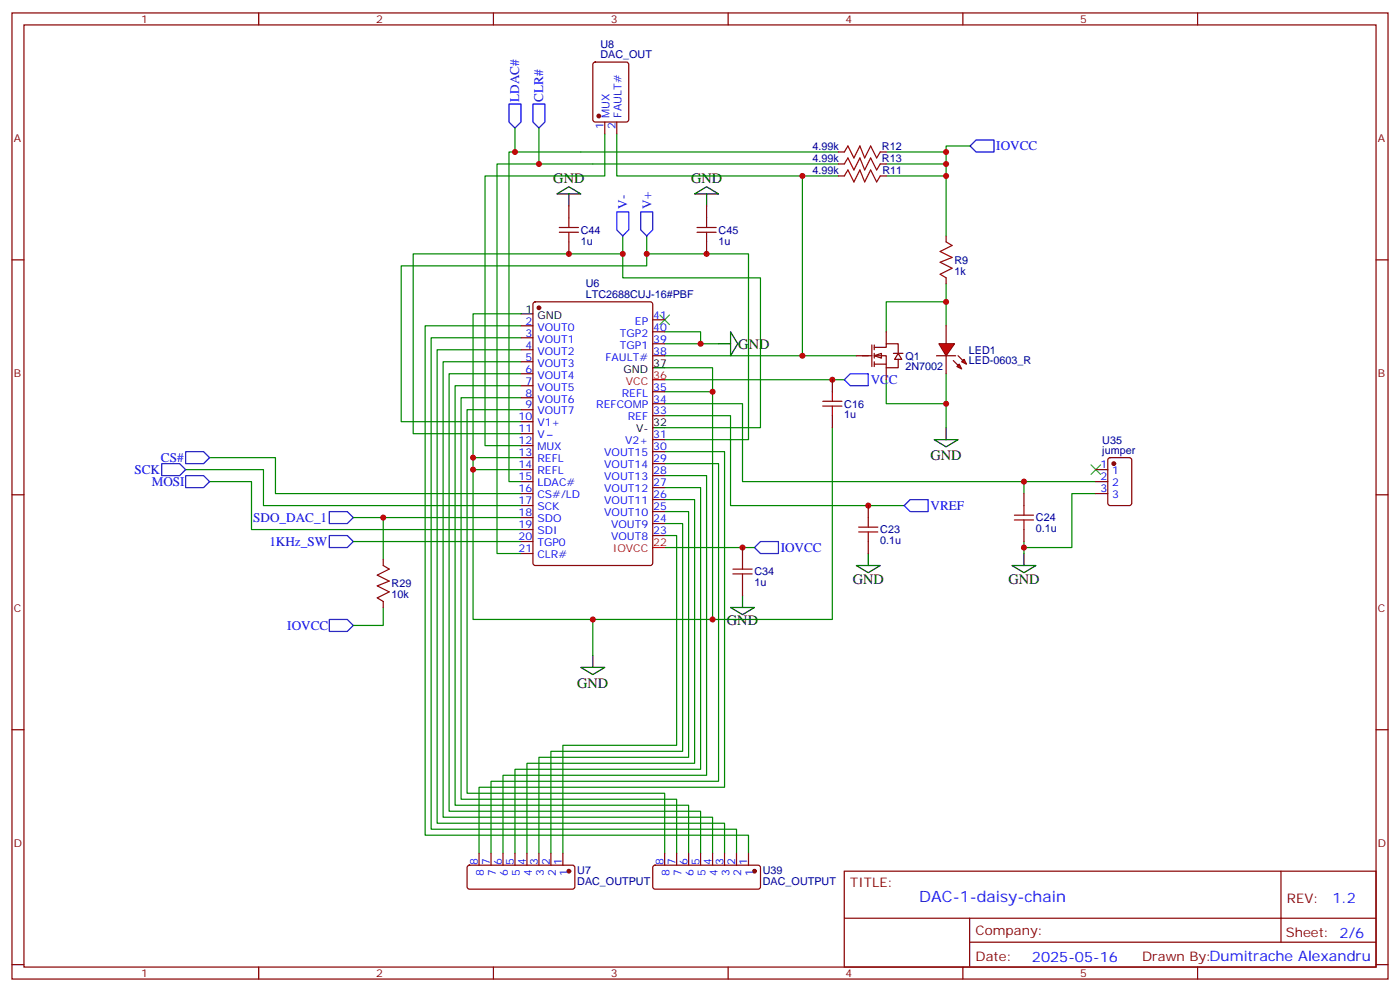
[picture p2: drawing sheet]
<svg xmlns="http://www.w3.org/2000/svg" width="412mm" height="292mm" viewBox="0 0 412 292" stroke-linecap="round" stroke-linejoin="round" font-family="sans-serif">
<g fill="none" stroke="#870000" stroke-width=".35">
<path d="M3.5 3.8h405.4v284.3h-405.4zM7.1 7.3h398.2v277.3h-398.2zM76.2 3.8v3.5M145.3 3.8v3.5M214.5 3.8v3.5M283.6 3.8v3.5M352.8 3.8v3.5M3.5 76.5h3.6M405.3 76.5h3.6M3.5 145.6h3.6M405.3 145.6h3.6M3.5 214.8h3.6"/>
<path d="M405.3 214.8h3.6M248.7 256.4h156.6v28.2h-156.6zM377.3 256.4v20.9M248.7 270.2h156.5M285.6 277.3h119.6M285.6 270.2v14.2M3.5 283.9h3.6M76.2 284.6v3.5M145.3 284.6v3.5M214.5 284.6v3.5M283.6 284.6v3.5M352.8 284.6v3.5"/>
<path d="M405.3 283.9h3.6"/>
</g>
<g fill="none" stroke="#000" stroke-width=".35">
<path d="M164 57.1l3.6-2.1 3.5 2.1zM167.6 57.1v3.5M204.6 57.1l3.5-2.1 3.6 2.1zM208.1 57.1v3.5M215.2 97.6l2.1 3.6-2.1 3.5zM211.7 101.2h3.5M275.2 129.4h7l-3.5 2.1zM278.7 125.9v3.5M215.2 178.8h7l-3.5 2.1zM218.7 175.3v3.5M252.2 166.4h7.1l-3.5 2.2zM255.8 162.9v3.5"/>
<path d="M298.1 166.4h7.1l-3.6 2.2zM301.6 162.9v3.5M171.1 196.4h7.1l-3.6 2.1zM174.6 192.9v3.5"/>
</g>
<g fill="none" stroke="#008700" stroke-width=".35">
<path d="M151.7 37.7v7M158.7 37.7v10.6M178.2 39.4v12.4h-35.3v79.4h10.6M181.7 39.4v12.4h54.7v52.9M236.4 51.8h10.5M246.9 48.3h-100.5v114.6h7.1M246.9 44.7h-97v97h3.6M261.1 48.3h17.6M261.1 44.7h17.6M278.7 51.8v17.6M285.8 43h-7.1v8.8h-17.6M183.4 74.7v7.1h40.6v44.1h-28.2"/>
<path d="M183.4 69.4v5.3h-61.7v52.9h31.8M190.5 74.7v3.5h-72.3v45.9h35.3M190.5 69.4v5.3h30v54.7h-24.7M153.5 92.4h-14.2v42.3M153.5 99.4h-26.5v144.7h90v7M153.5 95.9h-28.3v149.9h95.3v5.3M195.8 97.6h10.6v3.6h5.3M278.7 83.5v5.3h-17.6v8.8M278.7 88.8v7.1M153.5 117.1h-17.7v118.1h63.5v15.9M153.5 113.5h-19.4v123.5h68.7v14.1M153.5 110h-21.2v128.8h74.1v12.3"/>
<path d="M153.5 106.5h-23v134h79.4v10.6M153.5 102.9h-24.7v139.4h84.6v8.8M195.8 115.3h14.1v67h-35.3M195.8 108.2h14.1v7.1M195.8 118.8h22.9v22.9h82.9v3.6M195.8 111.8h52.9M195.8 104.7h56.4M195.8 101.2h10.6M261.1 111.8v7h17.6v7.1M278.7 110v8.8M54.7 138.2h22.9v10.6h75.9M61.7 134.7h19.4v10.6h72.4"/>
<path d="M139.3 138.2h14.2M153.5 134.7h-14.2v47.6h35.3v10.6M153.5 120.6h-15.9v112.9h58.2v17.6M195.8 140h12.3v88.2h-59.9v22.9M195.8 136.5h15.9v93.4h-67.1v21.2M195.8 132.9h17.6v98.8h-72.3v19.4M195.8 122.3h19.4v26.5h51.1M245.2 125.9v56.4h-35.3M61.7 141.7h12.4v14.2h79.4M104.1 159.4h49.4M104.1 152.3h49.4M112.9 152.3v12.4"/>
<path d="M195.8 157.6h3.5v61.8h-33.5v31.7M195.8 154.1h5.3v67h-38.8v30M195.8 150.6h7v72.3h-44.1v28.2M195.8 147h8.8v77.6h-49.4v26.5M195.8 143.5h10.6v82.9h-54.7v24.7M301.6 159.4v3.5M301.6 141.7h21.2M322.8 145.3h-7.1v15.8h-14.1M112.9 178.8v5.3h-8.8M195.8 161.1h26.4"/>
</g>
<g fill="none" stroke="#00f" stroke-width=".35">
<path d="M149.9 30.6h3.6v5.3l-1.8 1.8-1.8-1.8zM157 30.6h3.5v5.3l-1.8 1.8-1.7-1.8zM285.8 43l1.7-1.8h5.3v3.5h-5.3zM181.7 62.4h3.5v5.3l-1.8 1.7-1.7-1.7zM188.7 62.4h3.6v5.3l-1.8 1.7-1.8-1.7zM248.7 111.8l1.8-1.8h5.3v3.5h-5.3zM47.6 136.5h5.3l1.8 1.7-1.8 1.8h-5.3zM54.7 132.9h5.3l1.7 1.8-1.7 1.8h-5.3zM54.7 140h5.3l1.7 1.7-1.7 1.8h-5.3zM97 157.6h5.3l1.8 1.8-1.8 1.7h-5.3zM97 150.6h5.3l1.8 1.7-1.8 1.8h-5.3zM266.3 148.8l1.8-1.8h5.3v3.6h-5.3z"/>
<path d="M222.2 161.1l1.8-1.7h5.3v3.5h-5.3zM97 182.3h5.3l1.8 1.8-1.8 1.7h-5.3z"/>
</g>
<path d="M194.4 92.7l2.8 2.8M197.2 92.7l-2.8 2.8M321.4 136.8l2.8 2.8M324.2 136.8l-2.8 2.8" fill="none" stroke="#3c3" stroke-width=".35"/>
<g fill="#c00">
<circle cx="139.3" cy="138.2" r=".88"/>
<circle cx="174.6" cy="182.3" r=".88"/>
<circle cx="209.9" cy="115.3" r=".88"/>
<circle cx="139.3" cy="134.7" r=".88"/>
<circle cx="278.7" cy="88.8" r=".88"/>
<circle cx="278.7" cy="118.8" r=".88"/>
<circle cx="236.4" cy="104.7" r=".88"/>
<circle cx="236.4" cy="51.8" r=".88"/>
<circle cx="278.7" cy="51.8" r=".88"/>
<circle cx="278.7" cy="48.3" r=".88"/>
<circle cx="278.7" cy="44.7" r=".88"/>
<circle cx="209.9" cy="182.3" r=".88"/>
<circle cx="245.2" cy="111.8" r=".88"/>
<circle cx="255.8" cy="148.8" r=".88"/>
<circle cx="218.7" cy="161.1" r=".88"/>
<circle cx="183.4" cy="74.7" r=".88"/>
<circle cx="190.5" cy="74.7" r=".88"/>
<circle cx="167.6" cy="74.7" r=".88"/>
<circle cx="208.1" cy="74.7" r=".88"/>
<circle cx="301.6" cy="161.1" r=".88"/>
<circle cx="301.6" cy="141.7" r=".88"/>
<circle cx="151.7" cy="44.7" r=".88"/>
<circle cx="158.8" cy="48.3" r=".88"/>
<circle cx="206.4" cy="101.2" r=".88"/>
<circle cx="112.9" cy="152.3" r=".88"/>
</g>
<g fill="none" stroke="#870000" stroke-width=".35">
<path d="M153.5 99.4h3.5M153.5 95.9h3.5M157.2 89l.5-.2h33.9l.6 .5 .1 76.4-.5 .7h-34.1l-.7-.4v-76.5zM192.3 94.1h3.5M192.3 97.6h3.5M153.5 117.1h3.5M153.5 113.5h3.5M153.5 110h3.5M153.5 106.5h3.5M153.5 102.9h3.5M192.3 101.2h3.5M192.3 104.7h3.5"/>
<path d="M192.3 115.3h3.5M192.3 118.8h3.5M153.5 138.2h3.5M153.5 134.7h3.5M153.5 131.2h3.5M153.5 127.6h3.5M153.5 124.1h3.5M153.5 120.6h3.5M192.3 122.3h3.5M192.3 129.4h3.5M192.3 132.9h3.5M192.3 136.5h3.5"/>
<path d="M192.3 140h3.5M153.5 159.4h3.5M153.5 155.9h3.5M153.5 152.3h3.5M153.5 148.8h3.5M153.5 145.3h3.5M153.5 141.7h3.5M192.3 143.5h3.5M192.3 147h3.5M192.3 150.6h3.5M192.3 154.1h3.5M192.3 157.6h3.5"/>
<path d="M153.5 162.9h3.5"/>
</g>
<path d="M153.5 92.4h3.5M192.3 108.2h3.5M192.3 125.9h3.5" fill="none" stroke="#000" stroke-width=".35"/>
<path d="M192.3 111.8h3.5M192.3 161.1h3.5" fill="none" stroke="#f00" stroke-width=".35"/>
<circle cx="158.7" cy="90.6" r=".53" fill="#870000" stroke="#870000" stroke-width=".35"/>
<g fill="#fff" stroke="#870000" stroke-width=".35">
<path d="M257.5 104.7l2.1-.7v1.4z"/>
<path d="M264.6 104l1 1.8h-2.1z"/>
</g>
<g fill="none" stroke="#870000" stroke-width=".35">
<path d="M278.7 69.4v1.8M261.1 97.6v3.6M278.7 81.8v1.7M252.2 104.7h4.6M256.8 101.5v6.4M257.5 102.2h3.6v-1h3.5v2.8M257.5 104.7h3.6v3.5h3.5v-2.4M257.5 107.2h3.6M257.5 101.5v1.4M257.5 104v1.4M257.5 106.5v1.4M261.1 108.2v3.6"/>
<path d="M263.2 104h2.8"/>
</g>
<path d="M278.7 71.2l1.8 1-3.6 1.8 3.6 1.8-3.6 1.4 3.6 1.8-3.6 1.7 1.8 1.1" fill="none" stroke="#a10000" stroke-width=".35"/>
<g fill="#f00" stroke="#870000" stroke-width=".35">
<path d="M276.6 101.2h4.6l-2.5 3.5z"/>
<path d="M275.9 104.7h5.6z"/>
</g>
<g fill="#870000" stroke="#870000" stroke-width=".35">
<path d="M282.2 104.7l1.4 1.4z"/>
<path d="M280.8 106.1l1.4 1.4z"/>
</g>
<g fill="#f00" stroke="#870000" stroke-width=".35">
<path d="M283.3 106.5l.7-.7 .7 1.4z"/>
<path d="M281.9 107.9l.7-.7 .7 1.4z"/>
</g>
<g fill="none" stroke="#870000" stroke-width=".35">
<path d="M174.9 18.5l.4-.2h9.2l.7 .4v16.5l-.5 .7h-9.4l-.6-.4-.1-16.5zM178.2 35.9v3.5M181.7 35.9v3.5M246.9 51.8h1.8M246.9 44.7h1.8M246.9 48.3h1.8M259.3 51.8h1.8M259.3 44.7h1.8M259.3 48.3h1.8M167.6 60.6v3.5M167.6 71.2v3.5M208.1 60.6v3.5"/>
<path d="M208.1 71.2v3.5M278.7 95.9v5.3M245.2 111.8v3.5M278.7 104.7v5.3M245.2 122.3v3.6M322.8 138.2h3.5M326.6 134.9l.4-.2h5.7l.6 .4 .1 13-.5 .6-5.9 .1-.6-.5-.1-12.9zM255.8 148.8v3.5M255.8 159.4v3.5M301.6 145.3v3.5M301.6 155.9v3.5M322.8 141.7h3.5"/>
<path d="M322.8 145.3h3.5M112.9 164.7v1.7M112.9 177v1.8M218.7 161.1v3.6M218.7 171.7v3.6M137.8 254.8l.5-.2h30.3l.5 .2 .2 .5v5.7l-.2 .5-.5 .2h-30.3l-.5-.2-.2-.5v-5.7zM141.1 251.1v3.5M144.6 251.1v3.5M148.2 251.1v3.5M151.7 251.1v3.5M155.2 251.1v3.5M158.7 251.1v3.5"/>
<path d="M162.3 251.1v3.5M165.8 251.1v3.5M192.5 254.8l.5-.2h30.3l.5 .2 .2 .5v5.7l-.2 .5-.5 .2h-30.3l-.5-.2-.2-.5v-5.7zM195.8 251.1v3.5M199.3 251.1v3.5M202.8 251.1v3.5M206.4 251.1v3.5M209.9 251.1v3.5M213.4 251.1v3.5M217 251.1v3.5M220.5 251.1v3.5"/>
</g>
<g fill="none" stroke="#a10000" stroke-width=".35">
<path d="M248.7 51.8l1.1-1.8 1.7 3.6 1.8-3.6 1.4 3.6 1.8-3.6 1.7 3.6 1.1-1.8M248.7 44.7l1.1-1.7 1.7 3.5 1.8-3.5 1.4 3.5 1.8-3.5 1.7 3.5 1.1-1.8M248.7 48.3l1.1-1.8 1.7 3.5 1.8-3.5 1.4 3.5 1.8-3.5 1.7 3.5 1.1-1.7M164.7 68.4h5.7M164.7 67h5.7M167.6 64.1v2.9M167.6 68.4v2.8M205.3 68.4h5.7M205.3 67h5.7M208.1 64.1v2.9M208.1 68.4v2.8M242.4 119.5h5.6"/>
<path d="M242.4 118.1h5.6M245.2 115.3v2.8M245.2 119.5v2.8M252.9 156.6h5.7M252.9 155.2h5.7M255.8 152.3v2.9M255.8 156.6v2.8M298.8 153h5.6M298.8 151.6h5.6M301.6 148.8v2.8M301.6 153v2.9M112.9 166.4l1.8 1.1-3.6 1.8 3.6 1.7-3.6 1.4 3.6 1.8-3.6 1.8 1.8 1"/>
<path d="M215.9 168.9h5.6M215.9 167.5h5.6M218.7 164.7v2.8M218.7 168.9v2.8"/>
</g>
<g fill="#870000" stroke="#870000" stroke-width=".35">
<circle cx="328.1" cy="136.5" r=".53"/>
<circle cx="176.4" cy="34.1" r=".53"/>
<circle cx="222.2" cy="256.4" r=".53"/>
<circle cx="167.6" cy="256.4" r=".53"/>
</g>
<text font-size="4.6" fill="#00f" x="270.8" y="265.4">DAC-1-daisy-chain</text>
<g font-size="4.2">
<text x="163" y="53.9">GND</text>
<text x="203.6" y="53.9">GND</text>
<text x="217.5" y="102.6">GND</text>
<text x="274.1" y="135.5">GND</text>
<text x="251.2" y="171.7">GND</text>
<text x="297" y="171.7">GND</text>
<text x="214.1" y="184.1">GND</text>
<text x="170" y="202.5">GND</text>
</g>
<g font-size="4.2" fill="#00f">
<text x="392.5" y="265.7">1.2</text>
<text x="304" y="283">2025-05-16</text>
</g>
<g font-size="3.9" fill="#00f">
<text x="153" y="29.9" transform="rotate(-90 153 29.9)">LDAC#</text>
<text x="160" y="29.9" transform="rotate(-90 160 29.9)">CLR#</text>
<text x="293.5" y="44.3">IOVCC</text>
<text x="184.8" y="61.5" transform="rotate(-90 184.8 61.5)">V-</text>
<text x="192" y="61.5" transform="rotate(-90 192 61.5)">V+</text>
<text x="256.5" y="113">VCC</text>
<text x="47.4" y="136">CS#</text>
<text x="39.6" y="139.5">SCK</text>
<text x="44.7" y="143">MOSI</text>
<text x="74.6" y="153.6">SDO_DAC_1</text>
<text x="274.1" y="150.1">VREF</text>
<text x="79.4" y="160.7">1KHz_SW</text>
<text x="230" y="162.4">IOVCC</text>
<text x="84.6" y="185.3">IOVCC</text>
</g>
<g font-size="3.9" fill="#800">
<text x="250.5" y="261">TITLE:</text>
<text x="379.1" y="265.7">REV:</text>
<text x="287.4" y="275.2">Company:</text>
<text x="378.7" y="275.8">Sheet: 2/6</text>
<text x="287.4" y="282.9">Date:</text>
<text x="336.4" y="282.9">Drawn By:Dumitrache Alexandru</text>
</g>
<g font-size="3.2" fill="#800">
<text x="41.6" y="6.8">1</text>
<text x="110.8" y="6.8">2</text>
<text x="179.9" y="6.8">3</text>
<text x="249.1" y="6.8">4</text>
<text x="318.2" y="6.8">5</text>
<text x="4.1" y="41.9">A</text>
<text x="405.9" y="41.9">A</text>
<text x="4.1" y="111.1">B</text>
<text x="405.9" y="111.1">B</text>
<text x="4.1" y="180.2">C</text>
<text x="405.9" y="180.2">C</text>
<text x="4.1" y="249.3">D</text>
<text x="405.9" y="249.3">D</text>
<text x="41.6" y="287.6">1</text>
<text x="110.8" y="287.6">2</text>
<text x="179.9" y="287.6">3</text>
<text x="249.1" y="287.6">4</text>
<text x="318.2" y="287.6">5</text>
</g>
<g font-size="3.2" fill="#000080">
<text x="176.9" y="17.2">DAC_OUT</text>
<text x="176.9" y="14">U8</text>
<text x="239.4" y="47.6">4.99k</text>
<text x="239.4" y="44.1">4.99k</text>
<text x="259.8" y="44.1">R12</text>
<text x="259.8" y="47.6">R13</text>
<text x="239.4" y="51.2">4.99k</text>
<text x="259.9" y="51.2">R11</text>
<text x="171.1" y="68.8">C44</text>
<text x="211.7" y="68.8">C45</text>
<text x="171.1" y="72">1u</text>
<text x="211.7" y="72">1u</text>
<text x="281.2" y="77.6">R9</text>
<text x="281.2" y="80.8">1k</text>
<text x="172.6" y="87.6">LTC2688CUJ-16#PBF</text>
<text x="172.6" y="84.3">U6</text>
<text x="266.7" y="105.9">Q1</text>
<text x="285.4" y="107.2">LED-0603_R</text>
<text x="285.4" y="104.1">LED1</text>
<text x="266.7" y="109">2N7002</text>
<text x="248.7" y="120">C16</text>
<text x="248.7" y="123.2">1u</text>
<text x="324.7" y="130.6">U35</text>
<text x="324.7" y="133.6">jumper</text>
<text x="305.2" y="153.5">C24</text>
<text x="259.3" y="160.2">0.1u</text>
<text x="259.3" y="157">C23</text>
<text x="305.2" y="156.7">0.1u</text>
<text x="115.4" y="172.9">R29</text>
<text x="222.2" y="172.6">1u</text>
<text x="222.2" y="169.4">C34</text>
<text x="115.4" y="176">10k</text>
<text x="170" y="257.2">U7</text>
<text x="224.7" y="257.2">U39</text>
<text x="170" y="260.4">DAC_OUTPUT</text>
<text x="224.7" y="260.4">DAC_OUTPUT</text>
</g>
<g font-size="3.2" fill="#00f">
<text x="179.6" y="34.6" transform="rotate(-90 179.6 34.6)">MUX</text>
<text x="183.1" y="34.6" transform="rotate(-90 183.1 34.6)">FAULT#</text>
<text x="177.8" y="38.1" transform="rotate(-90 177.8 38.1)">1</text>
<text x="181.3" y="38.1" transform="rotate(-90 181.3 38.1)">2</text>
<text x="154.8" y="95.5">2</text>
<text x="187" y="95.5">EP</text>
<text x="192.4" y="93.8">41</text>
<text x="154.8" y="99.1">3</text>
<text x="158.3" y="100.8">VOUT1</text>
<text x="158.3" y="97.3">VOUT0</text>
<text x="182.6" y="99.1">TGP2</text>
<text x="192.4" y="97.3">40</text>
<text x="192.4" y="100.8">39</text>
<text x="154.8" y="106.1">5</text>
<text x="154.8" y="102.6">4</text>
<text x="158.3" y="107.9">VOUT3</text>
<text x="158.3" y="104.4">VOUT2</text>
<text x="178.3" y="106.1">FAULT#</text>
<text x="182.6" y="102.6">TGP1</text>
<text x="192.4" y="104.4">38</text>
<text x="154.8" y="113.2">7</text>
<text x="154.8" y="109.6">6</text>
<text x="158.3" y="111.4">VOUT4</text>
<text x="154.8" y="116.7">8</text>
<text x="158.3" y="118.5">VOUT6</text>
<text x="158.3" y="114.9">VOUT5</text>
<text x="183.2" y="116.7">REFL</text>
<text x="192.4" y="114.9">35</text>
<text x="192.4" y="118.5">34</text>
<text x="152.8" y="123.8">10</text>
<text x="154.8" y="120.2">9</text>
<text x="158.3" y="125.5">V1+</text>
<text x="158.3" y="122">VOUT7</text>
<text x="175.6" y="120.2">REFCOMP</text>
<text x="184.9" y="123.8">REF</text>
<text x="192.4" y="122">33</text>
<text x="152.8" y="130.8">12</text>
<text x="152.8" y="127.3">11</text>
<text x="158.3" y="129">V</text>
<text x="184.2" y="130.8">V2+</text>
<text x="192.4" y="129">31</text>
<text x="152.8" y="137.9">14</text>
<text x="152.8" y="134.3">13</text>
<text x="158.3" y="136.1">REFL</text>
<text x="158.3" y="132.6">MUX</text>
<text x="178" y="134.3">VOUT15</text>
<text x="178" y="137.9">VOUT14</text>
<text x="192.4" y="132.6">30</text>
<text x="192.4" y="136.1">29</text>
<text x="324.1" y="137.9">1</text>
<text x="152.8" y="141.4">15</text>
<text x="158.3" y="143.2">LDAC#</text>
<text x="158.3" y="139.6">REFL</text>
<text x="178" y="141.4">VOUT13</text>
<text x="192.4" y="139.6">28</text>
<text x="192.4" y="143.2">27</text>
<text x="324.1" y="141.4">2</text>
<text x="327.6" y="139.6">1</text>
<text x="327.6" y="143.2">2</text>
<text x="152.8" y="148.4">17</text>
<text x="152.8" y="144.9">16</text>
<text x="158.3" y="146.7">CS#/LD</text>
<text x="178" y="144.9">VOUT12</text>
<text x="178" y="148.4">VOUT11</text>
<text x="192.4" y="146.7">26</text>
<text x="324.1" y="144.9">3</text>
<text x="327.6" y="146.7">3</text>
<text x="152.8" y="155.5">19</text>
<text x="152.8" y="152">18</text>
<text x="158.3" y="153.7">SDO</text>
<text x="158.3" y="150.2">SCK</text>
<text x="178" y="152">VOUT10</text>
<text x="180" y="155.5">VOUT9</text>
<text x="192.4" y="150.2">25</text>
<text x="192.4" y="153.7">24</text>
<text x="152.8" y="159">20</text>
<text x="158.3" y="160.8">TGP0</text>
<text x="158.3" y="157.3">SDI</text>
<text x="180" y="159">VOUT8</text>
<text x="192.4" y="157.3">23</text>
<text x="152.8" y="162.6">21</text>
<text x="158.3" y="164.3">CLR#</text>
<text x="140.8" y="254.5" transform="rotate(-90 140.8 254.5)">8</text>
<text x="142.5" y="258" transform="rotate(-90 142.5 258)">8</text>
<text x="144.3" y="254.5" transform="rotate(-90 144.3 254.5)">7</text>
<text x="146" y="258" transform="rotate(-90 146 258)">7</text>
<text x="147.8" y="254.5" transform="rotate(-90 147.8 254.5)">6</text>
<text x="149.6" y="258" transform="rotate(-90 149.6 258)">6</text>
<text x="151.3" y="254.5" transform="rotate(-90 151.3 254.5)">5</text>
<text x="153.1" y="258" transform="rotate(-90 153.1 258)">5</text>
<text x="154.9" y="254.5" transform="rotate(-90 154.9 254.5)">4</text>
<text x="156.6" y="258" transform="rotate(-90 156.6 258)">4</text>
<text x="158.4" y="254.5" transform="rotate(-90 158.4 254.5)">3</text>
<text x="160.2" y="258" transform="rotate(-90 160.2 258)">3</text>
<text x="161.9" y="254.5" transform="rotate(-90 161.9 254.5)">2</text>
<text x="163.7" y="258" transform="rotate(-90 163.7 258)">2</text>
<text x="165.5" y="254.5" transform="rotate(-90 165.5 254.5)">1</text>
<text x="167.2" y="258" transform="rotate(-90 167.2 258)">1</text>
<text x="195.4" y="254.5" transform="rotate(-90 195.4 254.5)">8</text>
<text x="197.2" y="258" transform="rotate(-90 197.2 258)">8</text>
<text x="199" y="254.5" transform="rotate(-90 199 254.5)">7</text>
<text x="200.7" y="258" transform="rotate(-90 200.7 258)">7</text>
<text x="202.5" y="254.5" transform="rotate(-90 202.5 254.5)">6</text>
<text x="204.3" y="258" transform="rotate(-90 204.3 258)">6</text>
<text x="206" y="254.5" transform="rotate(-90 206 254.5)">5</text>
<text x="207.8" y="258" transform="rotate(-90 207.8 258)">5</text>
<text x="209.5" y="254.5" transform="rotate(-90 209.5 254.5)">4</text>
<text x="211.3" y="258" transform="rotate(-90 211.3 258)">4</text>
<text x="213.1" y="254.5" transform="rotate(-90 213.1 254.5)">3</text>
<text x="214.8" y="258" transform="rotate(-90 214.8 258)">3</text>
<text x="216.6" y="254.5" transform="rotate(-90 216.6 254.5)">2</text>
<text x="218.4" y="258" transform="rotate(-90 218.4 258)">2</text>
<text x="220.1" y="254.5" transform="rotate(-90 220.1 254.5)">1</text>
<text x="221.9" y="258" transform="rotate(-90 221.9 258)">1</text>
</g>
<g font-size="3.2">
<text x="154.8" y="92">1</text>
<text x="158.3" y="93.8">GND</text>
<text x="192.4" y="107.9">37</text>
<text x="183.7" y="109.6">GND</text>
<text x="192.4" y="125.5">32</text>
<text x="187.3" y="127.3">V-</text>
</g>
<g font-size="3.2" fill="#f00">
<text x="184.4" y="113.2">VCC</text>
<text x="192.4" y="111.4">36</text>
<text x="192.4" y="160.8">22</text>
<text x="180.5" y="162.6">IOVCC</text>
</g>
</svg>
